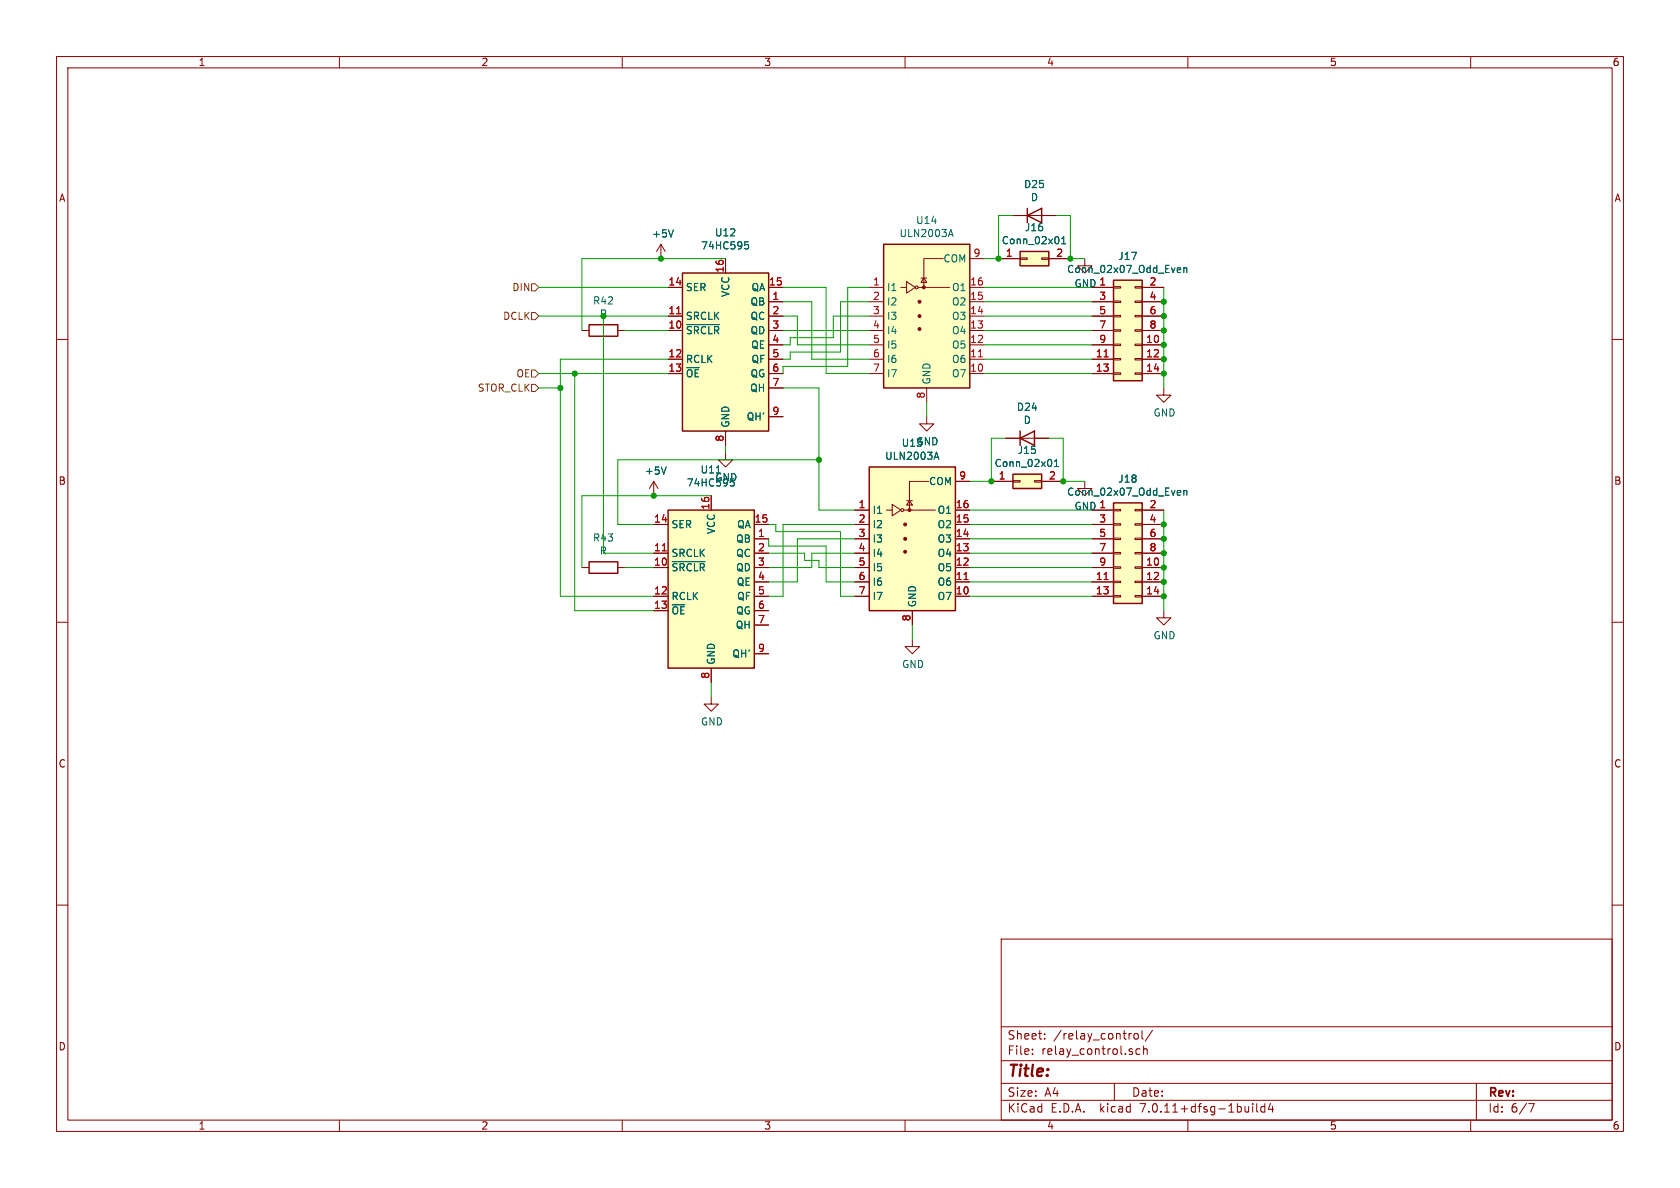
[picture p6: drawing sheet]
<svg xmlns="http://www.w3.org/2000/svg" width="297mm" height="210mm" viewBox="0 0 297 210" stroke-linecap="round" stroke-linejoin="round" font-family="sans-serif">
<g fill="none" stroke="#840000" stroke-width=".18">
<path d="M10 10h277v190h-277zM12 12h273v186h-273zM60 10v2M110 10v2M160 10v2M210 10v2M260 10v2M179.1 38.1h7.6M10 60h2M102.9 58.4h1.2M109.2 58.4h1.3M116.8 43.2l-.7 1.3"/>
<path d="M116.8 43.2v2.5M116.8 43.2l.8 1.3M118.1 50.8h2.5M118.1 58.4h2.5M118.1 55.9h2.5M128.3 45.7v2.6M135.9 50.8h2.5M135.9 58.4h2.5M135.9 55.9h2.5M135.9 53.3h2.5M153.7 50.8h2.5M153.7 58.4h2.5"/>
<path d="M153.7 55.9h2.5M153.7 53.3h2.5M159.3 50.8h1M160.3 49.8l1.5 1-1.5 1zM162.3 50.8h5.6M162.8 49.1h1M163.3 49.1l.5 .8h-1zM166.8 45.7h-3.5v5.1M171.4 45.7h2.6M171.4 50.8h2.6M171.4 58.4h2.6M171.4 55.9h2.6"/>
<path d="M171.4 53.3h2.6M176.5 45.7h3.8M180.3 45.6h1.3v.2h-1.3zM184.1 45.6h1.3v.2h-1.3zM185.4 45.7h3.8M191.8 45.7v1.3h1.2l-1.2 1.3-1.3-1.3h1.3M193 50.8h3.8M193 58.4h3.8M193 55.9h3.8M193 53.3h3.8M196.8 58.3h1.3v.2h-1.3zM196.8 55.8h1.3v.2h-1.3z"/>
<path d="M196.8 53.2h1.3v.3h-1.3zM196.8 50.7h1.3v.2h-1.3zM200.7 58.3h1.2v.2h-1.2zM200.7 55.8h1.2v.2h-1.2zM200.7 53.2h1.2v.3h-1.2zM200.7 50.7h1.2v.2h-1.2zM201.9 50.8h3.8M201.9 58.4h3.8M201.9 55.9h3.8M201.9 53.3h3.8M285 60h2M118.1 66h2.5"/>
<path d="M118.1 63.5h2.5M128.3 76.2v2.5M135.9 66h2.5M135.9 63.5h2.5M135.9 61h2.5M135.9 68.6h2.5M135.9 73.7h2.5M153.7 66h2.5M153.7 63.5h2.5M153.7 61h2.5M163.8 73.7v1.2h1.3l-1.3 1.3-1.2-1.3h1.2M163.8 68.6v2.5"/>
<path d="M171.4 66h2.6M171.4 63.5h2.6M171.4 61h2.6M177.8 77.5h7.6M193 66h3.8M193 63.5h3.8M193 61h3.8M196.8 65.9h1.3v.3h-1.3zM196.8 63.4h1.3v.2h-1.3zM196.8 60.8h1.3v.3h-1.3zM200.7 65.9h1.2v.3h-1.2zM200.7 63.4h1.2v.2h-1.2z"/>
<path d="M200.7 60.8h1.2v.3h-1.2zM201.9 66h3.8M201.9 63.5h3.8M201.9 61h3.8M205.7 68.6v1.3h1.3l-1.3 1.2-1.2-1.2h1.2M115.6 97.8h2.5M115.6 92.7h2.5M115.6 85.1l-.8 1.3M115.6 85.1v2.5M115.6 85.1l.7 1.3M125.7 87.6v2.6M128.3 80v1.3h1.2l-1.2 1.3-1.3-1.3h1.3"/>
<path d="M133.3 97.8h2.6M133.3 95.3h2.6M133.3 92.7h2.6M151.1 90.2h2.6M151.1 97.8h2.6M151.1 95.3h2.6M151.1 92.7h2.6M156.7 90.2h1M157.7 89.2l1.6 1-1.6 1zM159.8 90.2h5.6M160.3 88.5h1M160.8 88.5l.5 .8h-1z"/>
<path d="M164.2 85.1h-3.4v5.1M168.9 90.2h2.5M168.9 97.8h2.5M168.9 95.3h2.5M168.9 92.7h2.5M168.9 85.1h2.5M175.3 85.1h3.8M179.1 85h1.2v.2h-1.2zM182.9 85h1.2v.2h-1.2zM184.1 85.1h3.9M191.8 85.1v1.3h1.2l-1.2 1.2-1.3-1.2h1.3M193 90.2h3.8"/>
<path d="M193 97.8h3.8M193 95.3h3.8M193 92.7h3.8M196.8 97.7h1.3v.2h-1.3zM196.8 95.1h1.3v.3h-1.3zM196.8 92.6h1.3v.2h-1.3zM196.8 90h1.3v.3h-1.3zM200.7 97.7h1.2v.2h-1.2zM200.7 95.1h1.2v.3h-1.2zM200.7 92.6h1.2v.2h-1.2zM200.7 90h1.2v.3h-1.2zM201.9 90.2h3.8"/>
<path d="M201.9 97.8h3.8M201.9 95.3h3.8M201.9 92.7h3.8M10 110h2M102.9 100.3h1.2M109.2 100.3h1.3M115.6 105.4h2.5M115.6 100.3h2.5M115.6 108h2.5M125.7 118.1v2.6M133.3 105.4h2.6M133.3 102.9h2.6"/>
<path d="M133.3 100.3h2.6M133.3 108h2.6M133.3 110.5h2.6M133.3 115.6h2.6M151.1 105.4h2.6M151.1 102.9h2.6M151.1 100.3h2.6M161.3 113v1.3h1.3l-1.3 1.3-1.3-1.3h1.3M161.3 108v2.5M168.9 105.4h2.5M168.9 102.9h2.5M168.9 100.3h2.5"/>
<path d="M193 105.4h3.8M193 102.9h3.8M193 100.3h3.8M196.8 105.3h1.3v.2h-1.3zM196.8 102.7h1.3v.3h-1.3zM196.8 100.2h1.3v.3h-1.3zM200.7 105.3h1.2v.2h-1.2zM200.7 102.7h1.2v.3h-1.2zM200.7 100.2h1.2v.3h-1.2zM201.9 105.4h3.8M201.9 102.9h3.8M201.9 100.3h3.8"/>
<path d="M205.7 108v1.2h1.3l-1.3 1.3-1.2-1.3h1.2M285 110h2M125.7 123.2v1.3h1.3l-1.3 1.2-1.2-1.2h1.2M10 160h2M285 160h2M177 166h108v32h-108zM60 198v2M110 198v2M160 198v2M177 194.5h108M177 191.5h108M177 187.5h108"/>
<path d="M177 181.5h108M182.5 186.3v.1M182.5 185.5v.1M184.7 183.6v.1M184.7 182.8v.1M197 191.5v3M200.5 182.8l.2-.1 .5 .1v.6l-.1 .2-.4 .1-.2-.1zM201.5 185.5l-.4-.1-.3 .3v.4l.2 .2h.5M201.9 182.2v1.3l.2 .2M202.2 185.5l.2-.1 .3 .1 .1 .9M202.2 184.9v1.5M203.7 182.1l-1.2 2"/>
<path d="M210 198v2M221.5 195.1v.1M221.5 195.6v1M222.2 195.1v1.3l.2 .2M223.6 195.1v1.5M223.6 195.7l-.4-.1-.3 .3v.4l.1 .2h.6M224.6 195l-.4 1.1h1M225 195.6v1M260 198v2M261 191.5v6.5M270.2 195.1h1l-.6 1.5"/>
<circle cx="162.1" cy="50.8" r=".25"/>
<circle cx="159.5" cy="90.2" r=".25"/>
</g>
<g fill="none" stroke="#840000" stroke-width=".25">
<path d="M181.6 38.1l2.5-1.3v2.6zM181.6 36.8v2.6M104.1 57.4h5.1v2h-5.1zM120.6 48.3h15.3v27.9h-15.3zM156.2 43.2h15.2v25.4h-15.2zM180.3 44.5h5.1v2.5h-5.1zM196.8 49.5h5.1v17.8h-5.1zM180.3 77.5l2.6-1.3v2.5zM180.3 76.2v2.5M104.1 99.3h5.1v2h-5.1zM118.1 90.2h15.2v27.9h-15.2zM153.7 82.6h15.2v25.4h-15.2z"/>
<path d="M179.1 83.8h5v2.6h-5zM196.8 88.9h5.1v17.8h-5.1z"/>
</g>
<g fill="#ffffc2" stroke="#ffffc2" stroke-width=".18">
<path d="M180.3 44.5h5.1v2.5h-5.1z"/>
<path d="M153.7 82.6h15.2v25.4h-15.2z"/>
<path d="M156.2 43.2h15.2v25.4h-15.2z"/>
<path d="M120.6 48.3h15.3v27.9h-15.3z"/>
<path d="M196.8 88.9h5.1v17.8h-5.1z"/>
<path d="M196.8 49.5h5.1v17.8h-5.1z"/>
<path d="M179.1 83.8h5v2.6h-5z"/>
<path d="M118.1 90.2h15.2v27.9h-15.2z"/>
</g>
<g fill="none" stroke="#006464" stroke-width=".18">
<path d="M119 40.6l-.4 1.3M121.4 57.4h5.8M131.7 42.7h.6M131.8 43.2h.3l.3 .3-.2 .5h-.4M167.8 41.5h.6M168.1 40.6l.4 1.2M187.7 43.1h.7M187.7 42.2l.4-.4v1.3M208.3 47.3l.4 .1v.2l-.6 .2M208.7 48.1l-.4 .1M209.3 47.3v.9M209.3 47.5l.2-.2 .3 .1v.8"/>
<path d="M165.6 79.9l.4 1.3M117.8 82.5l-.5 1.3M118.8 99.3h5.8M129.7 85.9h-.4M165.3 80.8h.6M186.4 82.5h.7M186.4 81.6l.4-.4v1.3M208.3 86.7l.4 .1v.2l-.6 .1M208.7 87.5h-.4M209.3 86.8l.2-.1 .3 .1v.7M209.3 86.7v.8"/>
</g>
<g fill="#840000" stroke="#840000" stroke-width=".18">
<circle cx="160" cy="97.5" r=".25"/>
<circle cx="160" cy="95.2" r=".25"/>
<circle cx="160" cy="92.7" r=".25"/>
<circle cx="160.8" cy="90.2" r=".25"/>
<circle cx="162.6" cy="58.2" r=".25"/>
<circle cx="162.6" cy="55.9" r=".25"/>
<circle cx="162.6" cy="53.3" r=".25"/>
<circle cx="163.3" cy="50.8" r=".25"/>
</g>
<path d="M119.6 55.5h.7M173 63.1h.7M195.2 63.1h.7M117.1 97.4h.7M170.4 102.5h.7M195.2 102.5h.7" fill="none" stroke="#a90000" stroke-width=".18"/>
<path d="M94 55.2h.6l.6 .7-.6 .6h-.6zM94 50.2h.6l.6 .6-.6 .6h-.6zM94 65.4h.6l.6 .6-.6 .7h-.6zM94 67.9h.6l.6 .7-.6 .6h-.6z" fill="none" stroke="#725600" stroke-width=".18"/>
<g fill="none" stroke="#009600" stroke-width=".18">
<path d="M179.1 38.1h-2.6v7.6h-2.5M186.7 38.1h2.5v7.6h2.6M95.2 55.9h22.9M95.2 50.8h22.9M106.7 55.9v41.9h8.9M110.5 58.4h7.6M128.3 45.7h-25.4v12.7M138.4 55.9h2.6v5.1h12.7M138.4 58.4h15.3M138.4 53.3h5.1v10.2h10.2M138.4 50.8h7.6v15.2h7.7M153.7 53.3h-5.1v8.9h-8.9v1.3h-1.3"/>
<path d="M153.7 55.9h-6.4v3.8h-7.6v1.3h-1.3M153.7 50.8h-3.8v14h-11.5v1.2M174 58.4h19M174 55.9h19M174 53.3h19M174 50.8h19M205.7 50.8v17.8M95.2 66h22.9M95.2 68.6h3.9M101.6 66v42h14M118.1 63.5h-19v41.9h16.5M128.3 78.7v1.3"/>
<path d="M138.4 68.6h6.4v21.6h6.3M163.8 71.1v2.6M174 61h19M174 63.5h19M174 66h19M177.8 77.5h-2.5v7.6h-3.9M185.4 77.5h2.6v7.6h3.8M125.7 87.6h-22.8v12.7M135.9 97.8h6.3v1.3h2.6v1.2h6.3M135.9 95.3v1.2h10.1v6.4h5.1M135.9 92.7h1.3v1.3h11.4v11.4h2.5M144.8 81.3h-35.6v11.4h6.4"/>
<path d="M151.1 97.8h-7.6v2.5h-7.6M151.1 95.3h-10.1v7.6h-5.1M151.1 92.7h-12.7v12.7h-2.5M171.4 90.2h21.6M171.4 97.8h21.6M171.4 92.7h21.6M171.4 95.3h21.6M205.7 90.2v17.8M110.5 100.3h5.1M161.3 110.5v2.5M171.4 100.3h21.6M171.4 102.9h21.6"/>
<path d="M171.4 105.4h21.6M125.7 120.7v2.5"/>
</g>
<g fill="#009600" stroke="#009600" stroke-width=".18">
<circle cx="115.6" cy="87.6" r=".46"/>
<circle cx="101.6" cy="66" r=".46"/>
<circle cx="99.1" cy="68.6" r=".46"/>
<circle cx="116.8" cy="45.7" r=".46"/>
<circle cx="144.8" cy="81.3" r=".46"/>
<circle cx="205.7" cy="105.4" r=".46"/>
<circle cx="188" cy="85.1" r=".46"/>
<circle cx="175.3" cy="85.1" r=".46"/>
<circle cx="205.7" cy="95.3" r=".46"/>
<circle cx="205.7" cy="97.8" r=".46"/>
<circle cx="205.7" cy="102.9" r=".46"/>
<circle cx="205.7" cy="92.7" r=".46"/>
<circle cx="205.7" cy="100.3" r=".46"/>
<circle cx="205.7" cy="53.3" r=".46"/>
<circle cx="205.7" cy="55.9" r=".46"/>
<circle cx="205.7" cy="58.4" r=".46"/>
<circle cx="176.5" cy="45.7" r=".46"/>
<circle cx="205.7" cy="61" r=".46"/>
<circle cx="205.7" cy="63.5" r=".46"/>
<circle cx="189.2" cy="45.7" r=".46"/>
<circle cx="205.7" cy="66" r=".46"/>
</g>
<text font-size="2.8" fill="#840000" x="178" y="190.9">Title:</text>
<g font-size="2.1" fill="#840000">
<text x="178" y="184">Sheet:</text>
<text x="186.2" y="184">/relay_control/</text>
<text x="178" y="186.7">File:</text>
<text x="184.1" y="186.7">relay_control.sch</text>
<text x="178" y="196.9">KiCad</text>
<text x="178" y="194.1">Size:</text>
<text x="184.7" y="194.1">A4</text>
<text x="185.7" y="196.9">E.D.A.</text>
<text x="194.6" y="196.9">kicad</text>
<text x="200" y="194.1">Date:</text>
<text x="201.8" y="196.9">7.0.11+dfsg-1build4</text>
<text x="263" y="194.3">Rev:</text>
<text x="263" y="196.9">Id:</text>
<text x="267.1" y="196.9">6/7</text>
</g>
<g font-size="1.8" fill="#840000">
<text x="35" y="11.9">1</text>
<text x="85" y="11.9">2</text>
<text x="135" y="11.9">3</text>
<text x="185" y="11.9">4</text>
<text x="235" y="11.9">5</text>
<text x="285" y="11.9">6</text>
<text x="10.3" y="35.9">A</text>
<text x="285.3" y="35.9">A</text>
<text x="10.3" y="85.9">B</text>
<text x="285.3" y="85.9">B</text>
<text x="10.3" y="135.9">C</text>
<text x="285.3" y="135.9">C</text>
<text x="10.3" y="185.9">D</text>
<text x="285.3" y="185.9">D</text>
<text x="35" y="199.9">1</text>
<text x="85" y="199.9">2</text>
<text x="135" y="199.9">3</text>
<text x="185" y="199.9">4</text>
<text x="235" y="199.9">5</text>
<text x="285" y="199.9">6</text>
</g>
<g font-size="1.8" fill="#006464">
<text x="180.9" y="33.5">D25</text>
<text x="182.1" y="35.8">D</text>
<text x="126.3" y="42">U12</text>
<text x="161.9" y="39.8">U14</text>
<text x="181.1" y="41.1">J16</text>
<text x="115.2" y="42.2">+5V</text>
<text x="123.8" y="44.3">74HC595</text>
<text x="158.9" y="42.1">ULN2003A</text>
<text x="166.7" y="46.6">COM</text>
<text x="177" y="43.4">Conn_02x01</text>
<text x="197.6" y="46.2">J17</text>
<text x="121.2" y="51.7">SER</text>
<text x="129.1" y="52.6" transform="rotate(-90 129.1 52.6)">VCC</text>
<text x="132.8" y="51.7">QA</text>
<text x="156.7" y="51.7">I1</text>
<text x="168.2" y="51.7">O1</text>
<text x="188.6" y="48.5">Conn_02x07_Odd_Even</text>
<text x="104.7" y="54">R42</text>
<text x="121.2" y="59.3">~{SRCLR}</text>
<text x="121.2" y="56.7">SRCLK</text>
<text x="132.6" y="54.2">QB</text>
<text x="132.6" y="56.7">QC</text>
<text x="132.6" y="59.3">QD</text>
<text x="156.7" y="54.2">I2</text>
<text x="156.7" y="56.7">I3</text>
<text x="156.7" y="59.3">I4</text>
<text x="168.2" y="59.3">O4</text>
<text x="168.2" y="56.7">O3</text>
<text x="168.2" y="54.2">O2</text>
<text x="121.2" y="64.4">RCLK</text>
<text x="132.7" y="61.8">QE</text>
<text x="132.8" y="64.4">QF</text>
<text x="156.7" y="61.8">I5</text>
<text x="156.7" y="64.4">I6</text>
<text x="168.2" y="64.4">O6</text>
<text x="168.2" y="61.8">O5</text>
<text x="121.2" y="66.9">~{OE}</text>
<text x="132.5" y="69.4">QH</text>
<text x="132.6" y="66.9">QG</text>
<text x="156.7" y="66.9">I7</text>
<text x="164.7" y="68.1" transform="rotate(-90 164.7 68.1)">GND</text>
<text x="168.2" y="66.9">O7</text>
<text x="129.1" y="75.7" transform="rotate(-90 129.1 75.7)">GND</text>
<text x="131.9" y="74.5">QH'</text>
<text x="179.7" y="72.8">D24</text>
<text x="180.9" y="75.1">D</text>
<text x="203.8" y="73.8">GND</text>
<text x="123.8" y="83.9">U11</text>
<text x="156.4" y="81.5">ULN2003A</text>
<text x="159.3" y="79.2">U13GND</text>
<text x="175.7" y="82.8">Conn_02x01</text>
<text x="179.8" y="80.4">J15</text>
<text x="113.9" y="84.1">+5V</text>
<text x="121.3" y="86.2">74HC595</text>
<text x="126.4" y="85.3">GND</text>
<text x="164.1" y="86">COM</text>
<text x="188.6" y="87.8">Conn_02x07_Odd_Even</text>
<text x="197.6" y="85.5">J18</text>
<text x="104.7" y="95.9">R43</text>
<text x="118.6" y="93.6">SER</text>
<text x="126.6" y="94.5" transform="rotate(-90 126.6 94.5)">VCC</text>
<text x="130.2" y="93.6">QA</text>
<text x="154.2" y="91">I1</text>
<text x="154.2" y="93.6">I2</text>
<text x="165.7" y="93.6">O2</text>
<text x="165.7" y="91">O1</text>
<text x="189.9" y="90.3">GND 1</text>
<text x="105.9" y="98.2">R</text>
<text x="118.6" y="101.2">~{SRCLR}</text>
<text x="118.6" y="98.7">SRCLK</text>
<text x="130" y="96.1">QB</text>
<text x="130" y="98.7">QC</text>
<text x="130" y="101.2">QD</text>
<text x="154.2" y="96.1">I3</text>
<text x="154.2" y="98.7">I4</text>
<text x="154.2" y="101.2">I5</text>
<text x="165.7" y="101.2">O5</text>
<text x="165.7" y="98.7">O4</text>
<text x="165.7" y="96.1">O3</text>
<text x="118.6" y="106.3">RCLK</text>
<text x="130.2" y="103.7">QE</text>
<text x="130.2" y="106.3">QF</text>
<text x="154.2" y="103.7">I6</text>
<text x="154.2" y="106.3">I7</text>
<text x="162.2" y="107.4" transform="rotate(-90 162.2 107.4)">GND</text>
<text x="165.7" y="106.3">O7</text>
<text x="165.7" y="103.7">O6</text>
<text x="118.6" y="108.8">~{OE}</text>
<text x="130" y="111.4">QH</text>
<text x="130" y="108.8">QG</text>
<text x="203.8" y="113.2">GND</text>
<text x="126.6" y="117.6" transform="rotate(-90 126.6 117.6)">GND</text>
<text x="129.4" y="116.4">QH'</text>
<text x="159.4" y="118.3">GND</text>
<text x="123.8" y="128.4">GND</text>
</g>
<g font-size="1.8" fill="#a90000">
<text x="172" y="45.5">9</text>
<text x="177.7" y="45.5">1</text>
<text x="186.6" y="45.5">2</text>
<text x="118.1" y="50.5">14</text>
<text x="128" y="48.3" transform="rotate(-90 128 48.3)">16</text>
<text x="135.8" y="50.5">15</text>
<text x="136.5" y="53.1">1</text>
<text x="154.2" y="50.5">1</text>
<text x="154.2" y="53.1">2</text>
<text x="171.4" y="53.1">15</text>
<text x="171.4" y="50.5">16</text>
<text x="189.9" y="51">GND 1</text>
<text x="194.2" y="53.1">3</text>
<text x="203.1" y="50.5">2</text>
<text x="203.1" y="53.1">4</text>
<text x="118.1" y="58.2">10</text>
<text x="118.1" y="55.6">11</text>
<text x="136.5" y="55.6">2</text>
<text x="136.5" y="58.2">3</text>
<text x="154.2" y="55.6">3</text>
<text x="154.2" y="58.2">4</text>
<text x="171.4" y="58.2">13</text>
<text x="171.4" y="55.6">14</text>
<text x="194.2" y="55.6">5</text>
<text x="194.2" y="58.2">7</text>
<text x="203.1" y="55.6">6</text>
<text x="203.1" y="58.2">8</text>
<text x="118.1" y="63.2">12</text>
<text x="118.1" y="65.8">13</text>
<text x="136.5" y="60.7">4</text>
<text x="136.5" y="63.2">5</text>
<text x="136.5" y="65.8">6</text>
<text x="154.2" y="60.7">5</text>
<text x="154.2" y="63.2">6</text>
<text x="154.2" y="65.8">7</text>
<text x="171.4" y="65.8">10</text>
<text x="171.4" y="63.2">11</text>
<text x="171.4" y="60.7">12</text>
<text x="193.6" y="63.2">11</text>
<text x="193.6" y="65.8">13</text>
<text x="194.2" y="60.7">9</text>
<text x="202.5" y="60.7">10</text>
<text x="202.5" y="63.2">12</text>
<text x="202.5" y="65.8">14</text>
<text x="136.5" y="68.3">7</text>
<text x="163.6" y="70.6" transform="rotate(-90 163.6 70.6)">8</text>
<text x="136.5" y="73.4">9</text>
<text x="128" y="78.2" transform="rotate(-90 128 78.2)">8</text>
<text x="151.7" y="89.9">1</text>
<text x="168.9" y="89.9">16</text>
<text x="169.5" y="84.8">9</text>
<text x="176.5" y="84.8">1</text>
<text x="185.3" y="84.8">2</text>
<text x="203.1" y="89.9">2</text>
<text x="115.5" y="92.5">14</text>
<text x="125.5" y="90.2" transform="rotate(-90 125.5 90.2)">16</text>
<text x="133.3" y="92.5">15</text>
<text x="133.9" y="95">1</text>
<text x="151.7" y="92.5">2</text>
<text x="151.7" y="95">3</text>
<text x="168.9" y="95">14</text>
<text x="168.9" y="92.5">15</text>
<text x="194.2" y="92.5">3</text>
<text x="194.2" y="95">5</text>
<text x="203.1" y="92.5">4</text>
<text x="203.1" y="95">6</text>
<text x="115.5" y="100.1">10</text>
<text x="115.5" y="97.5">11</text>
<text x="133.9" y="97.5">2</text>
<text x="133.9" y="100.1">3</text>
<text x="151.7" y="97.5">4</text>
<text x="151.7" y="100.1">5</text>
<text x="168.9" y="100.1">12</text>
<text x="168.9" y="97.5">13</text>
<text x="194.2" y="97.5">7</text>
<text x="194.2" y="100.1">9</text>
<text x="202.5" y="100.1">10</text>
<text x="203.1" y="97.5">8</text>
<text x="115.5" y="105.2">12</text>
<text x="115.5" y="107.7">13</text>
<text x="133.9" y="102.6">4</text>
<text x="133.9" y="105.2">5</text>
<text x="133.9" y="107.7">6</text>
<text x="151.7" y="102.6">6</text>
<text x="151.7" y="105.2">7</text>
<text x="168.9" y="105.2">10</text>
<text x="168.9" y="102.6">11</text>
<text x="193.6" y="102.6">11</text>
<text x="193.6" y="105.2">13</text>
<text x="202.5" y="102.6">12</text>
<text x="202.5" y="105.2">14</text>
<text x="133.9" y="110.2">7</text>
<text x="161" y="109.9" transform="rotate(-90 161 109.9)">8</text>
<text x="133.9" y="115.3">9</text>
<text x="125.5" y="120.1" transform="rotate(-90 125.5 120.1)">8</text>
</g>
<g font-size="1.8" fill="#725600">
<text x="90.5" y="51.7">DIN</text>
<text x="88.8" y="56.7">DCLK</text>
<text x="84.4" y="69.4">STOR_CLK</text>
<text x="91.2" y="66.9">OE</text>
</g>
<text font-size="1.8" fill="#009600" x="105.9" y="56.3">R</text>
</svg>
